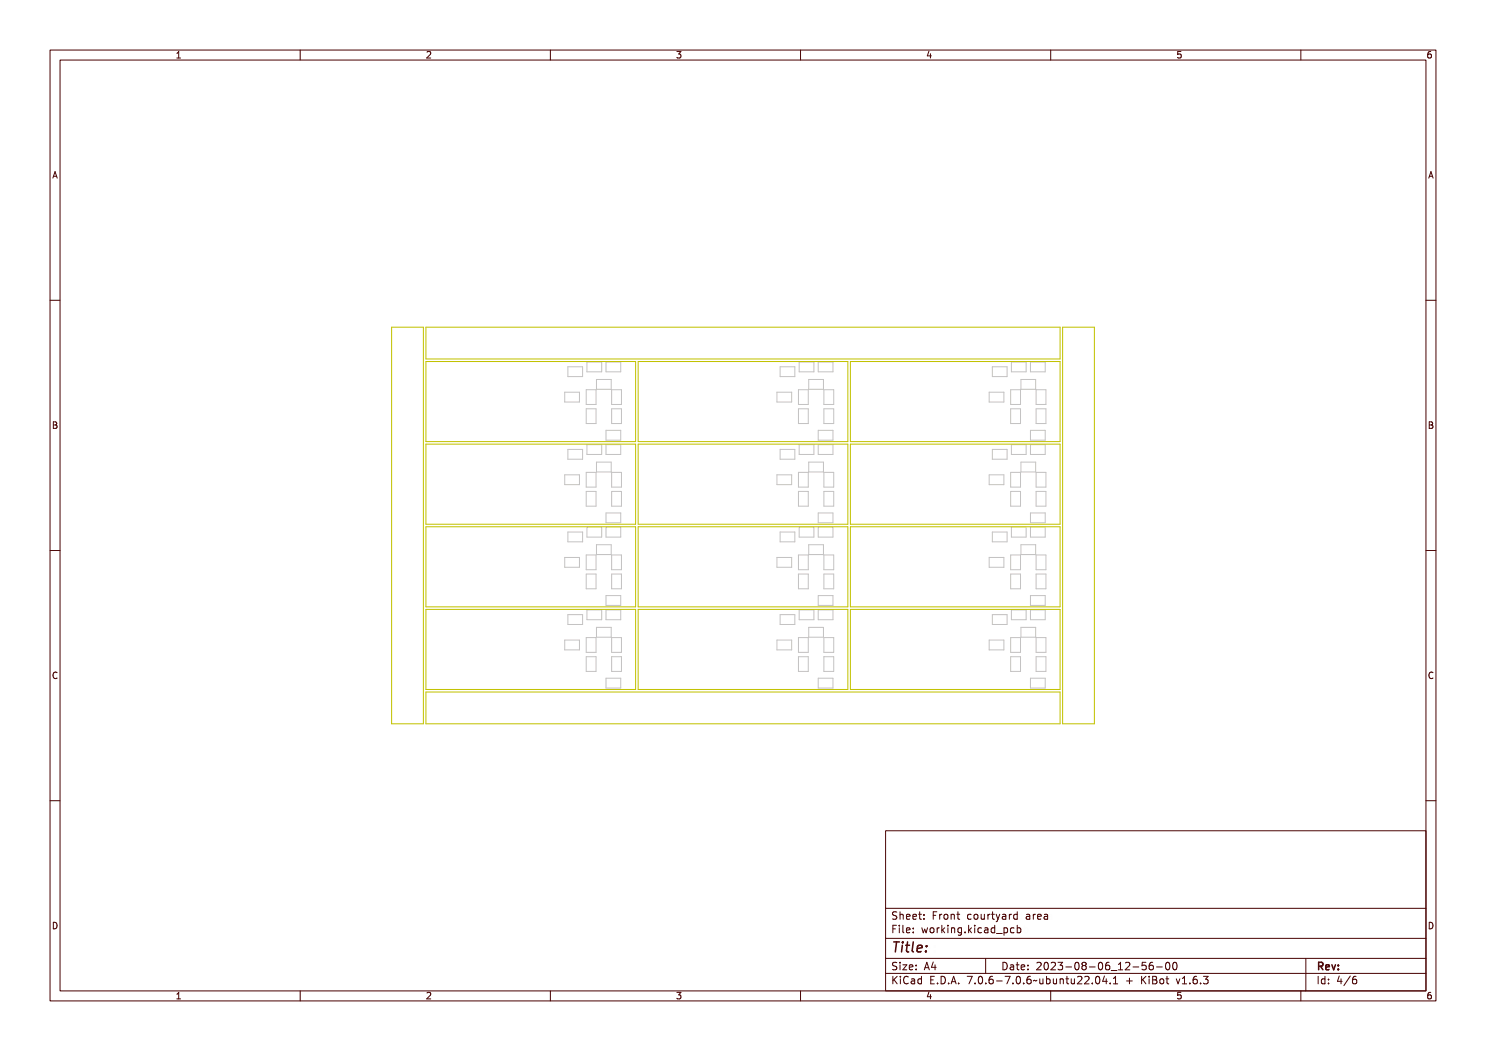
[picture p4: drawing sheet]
<svg xmlns="http://www.w3.org/2000/svg" width="297mm" height="210mm" viewBox="0 0 297 210" stroke-linecap="round" stroke-linejoin="round" font-family="sans-serif">
<g fill="none" stroke="#c2c2c2" stroke-width=".2">
<path d="M112.9 78.4h2.9v1.9h-2.9zM113.5 73.3h2.9v2h-2.9zM117.2 77.9h1.9v2.9h-1.9zM117.3 72.3h3v2h-3zM119.2 75.8h3v2h-3zM121.1 72.3h3v2h-3zM122.2 77.9h2v2.9h-2zM155.3 78.4h2.9v1.9h-2.9zM155.9 73.3h3v2h-3zM159.6 77.9h1.9v2.9h-1.9zM159.7 72.3h3v2h-3zM161.6 75.8h3v2h-3z"/>
<path d="M163.5 72.3h3v2h-3zM164.7 77.9h1.9v2.9h-1.9zM197.7 78.4h2.9v1.9h-2.9zM198.3 73.3h3v2h-3zM202 77.9h2v2.9h-2zM202.1 72.3h3v2h-3zM204.1 75.8h2.9v2h-2.9zM206 72.3h2.9v2h-2.9zM207.1 77.9h1.9v2.9h-1.9zM112.9 94.9h2.9v1.9h-2.9zM113.5 89.8h2.9v2h-2.9zM117.2 81.7h1.9v2.9h-1.9z"/>
<path d="M117.2 94.4h1.9v2.9h-1.9zM117.2 98.2h1.9v2.9h-1.9zM117.3 88.8h3v2h-3zM119.2 92.3h3v2h-3zM121.1 86h3v2h-3zM121.1 88.8h3v2h-3zM122.2 81.7h2v2.9h-2zM122.2 94.4h2v2.9h-2zM122.2 98.2h2v2.9h-2zM155.3 94.9h2.9v1.9h-2.9zM155.9 89.8h3v2h-3zM159.6 81.7h1.9v2.9h-1.9z"/>
<path d="M159.6 94.4h1.9v2.9h-1.9zM159.6 98.2h1.9v2.9h-1.9zM159.7 88.8h3v2h-3zM161.6 92.3h3v2h-3zM163.5 86h3v2h-3zM163.5 88.8h3v2h-3zM164.7 81.7h1.9v2.9h-1.9zM164.7 94.4h1.9v2.9h-1.9zM164.7 98.2h1.9v2.9h-1.9zM197.7 94.9h2.9v1.9h-2.9zM198.3 89.8h3v2h-3zM202 81.7h2v2.9h-2z"/>
<path d="M202 94.4h2v2.9h-2zM202 98.2h2v2.9h-2zM202.1 88.8h3v2h-3zM204.1 92.3h2.9v2h-2.9zM206 86h2.9v2h-2.9zM206 88.8h2.9v2h-2.9zM207.1 81.7h1.9v2.9h-1.9zM207.1 94.4h1.9v2.9h-1.9zM207.1 98.2h1.9v2.9h-1.9zM112.9 111.4h2.9v2h-2.9zM113.5 106.3h2.9v2h-2.9zM117.2 110.9h1.9v2.9h-1.9z"/>
<path d="M117.2 114.7h1.9v3h-1.9zM117.3 105.4h3v1.9h-3zM119.2 108.8h3v2h-3zM121.1 119h3v2h-3zM121.1 102.5h3v2h-3zM121.1 105.4h3v1.9h-3zM122.2 110.9h2v2.9h-2zM122.2 114.7h2v3h-2zM155.3 111.4h2.9v2h-2.9zM155.9 106.3h3v2h-3zM159.6 110.9h1.9v2.9h-1.9zM159.6 114.7h1.9v3h-1.9z"/>
<path d="M159.7 105.4h3v1.9h-3zM161.6 108.8h3v2h-3zM163.5 102.5h3v2h-3zM163.5 105.4h3v1.9h-3zM163.5 119h3v2h-3zM164.7 110.9h1.9v2.9h-1.9zM164.7 114.7h1.9v3h-1.9zM197.7 111.4h2.9v2h-2.9zM198.3 106.3h3v2h-3zM202 110.9h2v2.9h-2zM202 114.7h2v3h-2zM202.1 105.4h3v1.9h-3z"/>
<path d="M204.1 108.8h2.9v2h-2.9zM206 119h2.9v2h-2.9zM206 105.4h2.9v1.9h-2.9zM206 102.5h2.9v2h-2.9zM207.1 110.9h1.9v2.9h-1.9zM207.1 114.7h1.9v3h-1.9zM112.9 127.9h2.9v2h-2.9zM113.5 122.8h2.9v2h-2.9zM117.2 131.2h1.9v3h-1.9zM117.2 127.4h1.9v3h-1.9zM117.3 121.9h3v1.9h-3zM119.2 125.4h3v1.9h-3z"/>
<path d="M121.1 121.9h3v1.9h-3zM121.1 135.5h3v2h-3zM122.2 131.2h2v3h-2zM122.2 127.4h2v3h-2zM155.3 127.9h2.9v2h-2.9zM155.9 122.8h3v2h-3zM159.6 127.4h1.9v3h-1.9zM159.6 131.2h1.9v3h-1.9zM159.7 121.9h3v1.9h-3zM161.6 125.4h3v1.9h-3zM163.5 121.9h3v1.9h-3zM163.5 135.5h3v2h-3z"/>
<path d="M164.7 131.2h1.9v3h-1.9zM164.7 127.4h1.9v3h-1.9zM197.7 127.9h2.9v2h-2.9zM198.3 122.8h3v2h-3zM202 131.2h2v3h-2zM202 127.4h2v3h-2zM202.1 121.9h3v1.9h-3zM204.1 125.4h2.9v1.9h-2.9zM206 121.9h2.9v1.9h-2.9zM206 135.5h2.9v2h-2.9zM207.1 131.2h1.9v3h-1.9zM207.1 127.4h1.9v3h-1.9z"/>
</g>
<g fill="none" stroke="#c2c200" stroke-width=".2">
<path d="M78.3 65.4h6.3v79.2h-6.3zM85.1 65.4h126.8v6.3h-126.8zM85.1 72.2h41.9v16h-41.9zM127.5 72.2h42v16h-42zM170 72.2h41.9v16h-41.9zM212.4 65.4h6.3v79.2h-6.3zM85.1 88.7h41.9v16.1h-41.9zM127.5 88.7h42v16.1h-42zM170 88.7h41.9v16.1h-41.9zM85.1 105.3h41.9v16h-41.9zM127.5 105.3h42v16h-42zM170 105.3h41.9v16h-41.9z"/>
<path d="M85.1 138.3h126.8v6.3h-126.8zM85.1 121.8h41.9v16h-41.9zM127.5 121.8h42v16h-42zM170 121.8h41.9v16h-41.9z"/>
</g>
<g fill="none" stroke="#480000" stroke-width=".2">
<path d="M10 10h277v190h-277zM12 12h273v186h-273zM60 10v2M110 10v2M160 10v2M210 10v2M260 10v2M10 60h2M285 60h2M10 110h2M285 110h2M10 160h2"/>
<path d="M285 160h2M177 166h108v32h-108zM60 198v2M110 198v2M160 198v2M177 181.5h108M177 187.5h108M177 191.5h108M177 194.5h108M178.1 195.2h.2v.6l.6-.6h.3l-.6 .6 .6 .8h-.2l-.5-.7-.2 .2v.5h-.2zM178.2 185h.9v.2h-.7v.4h.6v.2h-.6v.7h-.2zM178.3 182.4l.5-.1h.2v.2a.31 .31 0 0 0-.5-.1 .31 .31 0 0 0 0 .5 .5 .5 0 0 1 .6 .6 .5 .5 0 0 1-.8 .2l-.1-.2a.34 .34 0 0 0 .4 .1 .34 .34 0 0 0 .1-.5 .47 .47 0 0 1-.5-.2 .47 .47 0 0 1 .1-.5z"/>
<path d="M178.3 192.5l.5-.1h.2v.2a.31 .31 0 0 0-.5-.1 .31 .31 0 0 0 0 .5 .5 .5 0 0 1 .6 .6 .5 .5 0 0 1-.8 .2l-.1-.2a.34 .34 0 0 0 .4 .1 .34 .34 0 0 0 .1-.5 .47 .47 0 0 1-.5-.2 .47 .47 0 0 1 .1-.5zM179.4 182.2h.2v.6a.35 .35 0 0 1 .4-.1 .35 .35 0 0 1 .2 .4v.6h-.2v-.8h-.4v.8h-.2zM179.5 185.4h.4v.9h.4v.2h-.9v-.2h.3v-.8h-.2zM179.5 192.8h.4v.9h.4v.1h-.9v-.1h.3v-.8h-.2zM179.5 195.6h.4v.9h.4v.1h-.9v-.1h.3v-.8h-.2zM179.7 184.9h.2v.3h-.2zM179.7 192.3h.2v.3h-.2zM179.7 195.1h.2v.3h-.2zM180.6 184.9h.4v1.3l.4 .1v.2l-.5-.2v-1.2h-.3zM180.6 192.8h.8l-.6 .9h.6v.1h-.8l.6-.9h-.6zM180.7 182.8l.1-.1a.49 .49 0 0 1 .5 0 .49 .49 0 0 1 .2 .5h-.8a.42 .42 0 0 0 .3 .4 .42 .42 0 0 0 .4-.1 .47 .47 0 0 1-.4 .3 .47 .47 0 0 1-.4-.3zM180.7 195.4a.4 .4 0 0 1 .4-.3 .4 .4 0 0 1 .4 .3 .56 .56 0 0 0-.8 .4 .56 .56 0 0 0 .5 .7l.3-.1a.43 .43 0 0 1-.5 .3 .43 .43 0 0 1-.4-.4v-.6z"/>
<path d="M180.8 182.9l.4-.1 .1 .3h-.6zM181.8 195.6l.3-.1a.43 .43 0 0 1 .5 .5v.6h-.1v-.1a.38 .38 0 0 1-.5 .2 .38 .38 0 0 1-.2-.5 .38 .38 0 0 1 .4-.2h.3a.35 .35 0 0 0-.3-.4 .35 .35 0 0 0-.4 .2zM181.9 182.8l.1-.1a.49 .49 0 0 1 .5 0 .49 .49 0 0 1 .2 .5h-.8a.42 .42 0 0 0 .3 .4 .42 .42 0 0 0 .5-.1 .47 .47 0 0 1-.5 .3 .47 .47 0 0 1-.4-.3zM181.9 185.5l.1-.1a.49 .49 0 0 1 .5 0 .49 .49 0 0 1 .2 .5h-.8a.42 .42 0 0 0 .3 .4 .42 .42 0 0 0 .5-.1 .47 .47 0 0 1-.5 .3 .47 .47 0 0 1-.4-.3zM181.9 192.9l.1-.1a.49 .49 0 0 1 .5 0 .49 .49 0 0 1 .2 .5h-.8a.42 .42 0 0 0 .3 .4 .42 .42 0 0 0 .5-.1 .47 .47 0 0 1-.5 .3 .47 .47 0 0 1-.4-.3zM182 196.2l.5-.1a.31 .31 0 0 1-.2 .4 .31 .31 0 0 1-.4-.1zM182 182.9l.4-.1 .1 .3h-.6zM182 185.6l.4-.1 .1 .3h-.6zM182 193l.4-.1 .1 .3h-.6zM183 195.7l.4-.2 .2 .2v-.6h.2v1.5h-.2v-.1a.42 .42 0 0 1-.5 .1 .42 .42 0 0 1-.2-.5zM183.2 195.8l.1-.1a.4 .4 0 0 1 .3 .4 .4 .4 0 0 1-.3 .4l-.2-.2zM183.2 182.3h.2v.4h.4v.1h-.4v.7l.4 .1v.1h-.4l-.1-.1-.1-.8h-.3v-.1h.3z"/>
<path d="M183.3 185.4h.2v.3h-.2zM183.3 186.2h.2v.3h-.2zM183.3 192.8h.2v.3h-.2zM183.3 193.6h.2v.2h-.2zM184.5 182.7h.2v.3h-.2zM184.5 183.5h.2v.2h-.2zM185.2 185.4h.2l.2 .8 .1-.5h.2l.2 .5 .1-.8h.2l-.2 1.1h-.2l-.2-.7-.2 .7h-.1zM185.4 195.2h.9v.2h-.7v.4h.6v.2h-.6v.5h.7v.1h-.9zM185.7 192.4h.2l.5 1.4h-.2l-.1-.3h-.5l-.1 .3h-.2zM185.8 192.6l.2 .7h-.4zM186.6 182.3h.9v.2h-.7v.4h.6v.2h-.6v.6h-.2zM186.8 185.6l.1-.1a.39 .39 0 0 1 .4 .4 .39 .39 0 0 1-.4 .4l-.1-.2z"/>
<path d="M186.9 196.4h.2v.2h-.2zM187.1 192.4h.2v.9h.2v.2h-.2v.3h-.2v-.3h-.6zM187.1 192.6v.7h-.4zM187.8 195.2a.76 .76 0 0 1 .9 .7 .76 .76 0 0 1-.9 .7zM188 195.4a.57 .57 0 0 1 .5 .5 .57 .57 0 0 1-.5 .6zM188 182.7h.2v.2v-.1a.29 .29 0 0 1 .3-.2 .29 .29 0 0 1 .3 .3 .37 .37 0 0 0-.5-.1 .37 .37 0 0 0-.1 .4v.5h-.2zM188 185.4h.2v.2v-.1a.29 .29 0 0 1 .3-.2 .29 .29 0 0 1 .3 .3 .37 .37 0 0 0-.5-.1 .37 .37 0 0 0-.1 .4v.6h-.2zM189.1 184.9h.1v.9l.5-.4h.2l-.4 .4 .5 .7h-.2l-.4-.6-.2 .1v.5h-.1zM189.2 182.9l.1-.1a.39 .39 0 0 1 .4 .4 .39 .39 0 0 1-.4 .4l-.1-.2zM189.3 196.4h.3v.2h-.3zM190.2 182.7h.2v.1a.35 .35 0 0 1 .4-.1 .35 .35 0 0 1 .3 .4v.6h-.2l-.1-.8h-.3l-.1 .8h-.2zM190.3 185.4h.4v.9h.4v.2h-.9v-.2h.4v-.8h-.3z"/>
<path d="M190.5 195.2h.3l.4 1.4h-.2l-.1-.3h-.5l-.1 .3h-.2zM190.6 184.9h.1v.3h-.1zM190.6 195.4l.2 .7h-.4zM191.4 185.4h.2v.1a.35 .35 0 0 1 .4-.1 .35 .35 0 0 1 .3 .4v.7h-.2l-.1-.9h-.3l-.1 .9h-.2zM191.7 182.3h.1v.4h.4v.1h-.4v.7l.4 .1v.1h-.4l-.1-.1v-.8h-.3v-.1h.3zM191.7 196.4h.3v.2h-.3zM192.7 185.5l.3-.2 .3 .2v-.1h.2v1a.53 .53 0 0 1-.8 .4v-.2a.36 .36 0 0 0 .4 .1 .36 .36 0 0 0 .2-.4l-.1 .1a.53 .53 0 0 1-.7-.3 .53 .53 0 0 1 .2-.6zM192.8 185.6l.1-.1a.39 .39 0 0 1 .4 .4 .39 .39 0 0 1-.4 .4l-.1-.2zM193.8 195.2h.9l-.5 1.4h-.2l.5-1.2h-.7zM194 182.8a.39 .39 0 0 1 .4-.2 .39 .39 0 0 1 .3 .3 .4 .4 0 0 0-.6 0 .4 .4 0 0 0 0 .6 .4 .4 0 0 0 .6 0 .45 .45 0 0 1-.6 .3 .45 .45 0 0 1-.3-.6zM194.1 186.2h.3v.3h-.3zM195.1 184.9h.2v.9l.4-.4h.3l-.5 .4 .5 .7h-.2l-.4-.6-.1 .1v.5h-.2z"/>
<path d="M195.2 182.9l.1-.1a.39 .39 0 0 1 .4 .4 .39 .39 0 0 1-.4 .4l-.1-.2zM195.3 196.4h.3v.2h-.3zM196.2 182.7h.2v.8l.2 .1 .3-.2v-.7h.2v1h-.2v-.1a.35 .35 0 0 1-.4 .2 .35 .35 0 0 1-.3-.5zM196.3 185.4h.5v.9h.3v.2h-.9v-.2h.4v-.8h-.3zM196.3 195.4a.57 .57 0 0 1 .7 0 .57 .57 0 0 1 .1 .8 .5 .5 0 0 1-.6 .5 .5 .5 0 0 1-.3-.8zM196.5 195.4a.61 .61 0 0 1 .4 1l-.1 .1a.61 .61 0 0 1-.4-1zM196.6 184.9h.2v.3h-.2zM197 191.5v3M197.6 185.5a.39 .39 0 0 1 .4-.2 .39 .39 0 0 1 .3 .3 .4 .4 0 0 0-.6 0 .4 .4 0 0 0 0 .6 .4 .4 0 0 0 .6 0 .45 .45 0 0 1-.6 .3 .45 .45 0 0 1-.3-.6zM197.6 182.7h.2v.2v-.1a.29 .29 0 0 1 .4-.2 .29 .29 0 0 1 .2 .3 .37 .37 0 0 0-.4-.1 .37 .37 0 0 0-.2 .4v.5h-.2zM197.7 196.4h.3v.2h-.3zM198.7 185.4l.2-.1a.43 .43 0 0 1 .6 .5v.7h-.2v-.2a.38 .38 0 0 1-.5 .2 .38 .38 0 0 1-.2-.5 .38 .38 0 0 1 .5-.2h.2a.35 .35 0 0 0-.3-.4 .35 .35 0 0 0-.3 .2z"/>
<path d="M198.7 195.4a.38 .38 0 0 1 .4-.3 .38 .38 0 0 1 .3 .3 .43 .43 0 0 0-.5 0 .43 .43 0 0 0-.1 .5 .46 .46 0 0 1 .7 .1 .46 .46 0 0 1-.2 .6 .46 .46 0 0 1-.7-.2zM198.8 186l.5-.1a.31 .31 0 0 1-.1 .4 .31 .31 0 0 1-.4-.1zM198.9 182.3h.2v.4h.4v.1h-.4v.7l.4 .1v.1h-.4l-.2-.1v-.8h-.3v-.1h.3zM199.8 182.7h.1l.4 .8 .3-.8h.2l-.3 .7a.68 .68 0 0 1-.7 .8l.4-.5zM199.9 185.5l.3-.2 .3 .2v-.6h.2v1.6h-.2v-.2a.42 .42 0 0 1-.5 .1 .42 .42 0 0 1-.2-.5zM200 196h.5v.2h-.5zM200 185.6l.1-.1a.39 .39 0 0 1 .4 .4 .39 .39 0 0 1-.4 .4l-.1-.2zM200.1 192.4a.76 .76 0 0 1 1 .7 .76 .76 0 0 1-1 .7zM200.3 192.6a.57 .57 0 0 1 .6 .5 .57 .57 0 0 1-.6 .6zM200.9 186.8l1.2 .1zM201 195.2h.9l-.5 1.4h-.2l.5-1.2h-.7zM201.1 182.7l.2-.1a.43 .43 0 0 1 .6 .5v.6h-.2v-.1a.38 .38 0 0 1-.5 .2 .38 .38 0 0 1-.2-.5 .38 .38 0 0 1 .5-.2h.2a.35 .35 0 0 0-.2-.4 .35 .35 0 0 0-.4 .2z"/>
<path d="M201.2 183.3l.5-.1a.31 .31 0 0 1-.1 .4 .31 .31 0 0 1-.4-.1zM201.4 192.8l.3-.1a.43 .43 0 0 1 .5 .5v.6h-.1v-.1a.38 .38 0 0 1-.5 .2 .38 .38 0 0 1-.2-.5 .38 .38 0 0 1 .4-.2h.3a.35 .35 0 0 0-.3-.4 .35 .35 0 0 0-.4 .2zM201.6 193.4l.5-.1a.31 .31 0 0 1-.2 .4 .31 .31 0 0 1-.4-.1zM202.2 185.4h.2v.1a.53 .53 0 0 1 .8 .3 .53 .53 0 0 1-.6 .7l-.2-.2v.6h-.2zM202.4 182.7h.2v.2l.1-.1a.29 .29 0 0 1 .3-.2 .29 .29 0 0 1 .2 .3 .37 .37 0 0 0-.4-.1 .37 .37 0 0 0-.2 .4v.5h-.2zM202.5 185.6l.1-.1a.4 .4 0 0 1 .4 .4 .4 .4 0 0 1-.4 .4l-.2-.2zM202.5 196.4h.3v.2h-.3zM202.8 192.4h.2v.4h.4v.1h-.4v.7l.4 .1v.1h-.4l-.2-.1v-.8h-.3v-.1h.3zM203.5 182.8l.3-.2 .3 .2v-.6h.2v1.5h-.2v-.1a.42 .42 0 0 1-.5 .1 .42 .42 0 0 1-.2-.5zM203.5 195.4a.57 .57 0 0 1 .8 0 .57 .57 0 0 1 0 .8 .5 .5 0 0 1-.6 .5 .5 .5 0 0 1-.3-.8zM203.6 185.5a.39 .39 0 0 1 .4-.2 .39 .39 0 0 1 .3 .3 .4 .4 0 0 0-.5 0 .4 .4 0 0 0 0 .6 .4 .4 0 0 0 .5 0 .45 .45 0 0 1-.6 .3 .45 .45 0 0 1-.2-.6zM203.6 182.9l.1-.1a.4 .4 0 0 1 .4 .4 .4 .4 0 0 1-.4 .4l-.1-.2z"/>
<path d="M203.7 195.4a.61 .61 0 0 1 .4 1l-.1 .1a.61 .61 0 0 1-.3-1zM203.9 192.9l.1-.1a.49 .49 0 0 1 .5 0 .49 .49 0 0 1 .2 .5h-.8a.42 .42 0 0 0 .3 .4 .42 .42 0 0 0 .5-.1 .47 .47 0 0 1-.5 .3 .47 .47 0 0 1-.4-.3zM204 193l.4-.1 .1 .3h-.6zM204.7 184.9h.1v.6a.53 .53 0 0 1 .8 .3 .53 .53 0 0 1-.6 .7l-.2-.2v.2h-.1zM204.9 185.6l.1-.1a.39 .39 0 0 1 .4 .4 .39 .39 0 0 1-.4 .4l-.1-.2zM204.9 196.4h.3v.2h-.3zM205.3 192.8h.2v.3h-.2zM205.3 193.6h.2v.2h-.2zM205.9 182.7l.3-.1a.43 .43 0 0 1 .5 .5v.6h-.2v-.1a.38 .38 0 0 1-.5 .2 .38 .38 0 0 1-.2-.5 .38 .38 0 0 1 .5-.2h.2a.35 .35 0 0 0-.2-.4 .35 .35 0 0 0-.4 .2zM205.9 195.4a.38 .38 0 0 1 .4-.3 .38 .38 0 0 1 .3 .3 .43 .43 0 0 0-.5 0 .43 .43 0 0 0-.1 .5 .46 .46 0 0 1 .7 .1 .46 .46 0 0 1-.2 .6 .46 .46 0 0 1-.6-.2zM206.1 183.3l.4-.1a.31 .31 0 0 1-.1 .4 .31 .31 0 0 1-.4-.1zM207 196l1-.1a.49 .49 0 0 1-.8 .1l-.2 .2z"/>
<path d="M207.2 182.7h.2v.2l.1-.1a.29 .29 0 0 1 .3-.2 .29 .29 0 0 1 .2 .3 .37 .37 0 0 0-.4-.1 .37 .37 0 0 0-.2 .4v.5h-.2zM207.4 192.5a.53 .53 0 0 1 .8 .1 .53 .53 0 0 1-.3 .7l-.3 .4h.7v.1h-.9l.3-.5a.4 .4 0 0 0 .3-.4 .4 .4 0 0 0-.3-.4l-.3 .2zM208.3 195.6h.1l.1 .8 .2 .1 .2-.2v-.7h.2v1h-.2v-.1a.35 .35 0 0 1-.4 .2 .35 .35 0 0 1-.2-.5zM208.3 182.8l.2-.1a.49 .49 0 0 1 .5 0 .49 .49 0 0 1 .2 .5h-.8a.42 .42 0 0 0 .3 .4 .42 .42 0 0 0 .4-.1 .47 .47 0 0 1-.4 .3 .47 .47 0 0 1-.4-.3zM208.5 182.9l.3-.1 .2 .3h-.6zM208.7 192.6a.57 .57 0 0 1 .7 0 .57 .57 0 0 1 .1 .8 .5 .5 0 0 1-.6 .5 .5 .5 0 0 1-.3-.8zM208.9 192.6a.61 .61 0 0 1 .3 1l-.1 .1a.61 .61 0 0 1-.3-1zM209.5 195.1h.2v.6a.53 .53 0 0 1 .7 .3 .53 .53 0 0 1-.6 .7l-.1-.2v.1h-.2zM209.5 182.7l.3-.1a.43 .43 0 0 1 .5 .5v.6h-.2v-.1a.38 .38 0 0 1-.5 .2 .38 .38 0 0 1-.2-.5 .38 .38 0 0 1 .5-.2h.2a.35 .35 0 0 0-.2-.4 .35 .35 0 0 0-.4 .2zM209.7 183.3l.4-.1a.31 .31 0 0 1-.1 .4 .31 .31 0 0 1-.4-.1zM209.7 195.8l.1-.1a.4 .4 0 0 1 .4 .4 .4 .4 0 0 1-.4 .4l-.1-.2zM209.8 192.5a.53 .53 0 0 1 .8 .1 .53 .53 0 0 1-.3 .7l-.3 .4h.7v.1h-.9l.3-.5a.4 .4 0 0 0 .3-.4 .4 .4 0 0 0-.3-.4l-.3 .2z"/>
<path d="M210 198v2M210.7 195.6h.2v.8l.2 .1 .2-.2v-.7h.2v1h-.2v-.1a.35 .35 0 0 1-.4 .2 .35 .35 0 0 1-.2-.5zM211 192.4a.46 .46 0 0 1 .6 0 .46 .46 0 0 1 .1 .6l-.1 .1a.47 .47 0 0 1 .2 .7 .47 .47 0 0 1-.7 0l-.1-.2a.35 .35 0 0 0 .5 .1 .35 .35 0 0 0 0-.5h-.3v-.2a.29 .29 0 0 0 .4-.1 .29 .29 0 0 0-.1-.4 .29 .29 0 0 0-.4 .1h-.1zM211.9 195.6h.2v.1a.35 .35 0 0 1 .4-.1 .35 .35 0 0 1 .2 .4v.6h-.2v-.8h-.4v.8h-.2zM212.4 193.2h.5v.2h-.5zM213.3 195.2h.2v.4h.4v.1h-.4v.7l.4 .1v.1h-.4l-.2-.1v-.8h-.3v-.1h.3zM213.5 192.6a.57 .57 0 0 1 .7 0 .57 .57 0 0 1 .1 .8 .5 .5 0 0 1-.6 .5 .5 .5 0 0 1-.3-.8zM213.7 192.6a.61 .61 0 0 1 .3 1v.1a.61 .61 0 0 1-.4-1zM214.3 195.6h.2v.8l.2 .1 .2-.2v-.7h.2v1h-.2v-.1a.35 .35 0 0 1-.4 .2 .35 .35 0 0 1-.2-.5zM214.7 192.5a.41 .41 0 0 1 .7-.1 .41 .41 0 0 1-.2 .7 .42 .42 0 0 1 .2 .6 .42 .42 0 0 1-.7 0 .42 .42 0 0 1 .2-.6l-.3-.2zM215.5 195.3a.53 .53 0 0 1 .8 .1 .53 .53 0 0 1-.3 .7l-.3 .4h.6v.1h-.9l.4-.5a.4 .4 0 0 0 .3-.4 .4 .4 0 0 0-.3-.4l-.3 .2zM216 193.2h.5v.2h-.5z"/>
<path d="M216.7 195.3a.53 .53 0 0 1 .8 .1 .53 .53 0 0 1-.3 .7l-.3 .4h.6v.1h-.9l.4-.5a.4 .4 0 0 0 .3-.4 .4 .4 0 0 0-.3-.4l-.3 .2zM217.1 192.6a.57 .57 0 0 1 .7 0 .57 .57 0 0 1 .1 .8 .5 .5 0 0 1-.6 .5 .5 .5 0 0 1-.3-.8zM217.3 192.6a.61 .61 0 0 1 .3 1v.1a.61 .61 0 0 1-.4-1zM218.2 196.4h.2v.2h-.2zM218.3 192.6a.38 .38 0 0 1 .4-.3 .38 .38 0 0 1 .3 .3 .43 .43 0 0 0-.5 0 .43 .43 0 0 0-.1 .5 .46 .46 0 0 1 .6 .1 .46 .46 0 0 1-.1 .6 .46 .46 0 0 1-.7-.2zM219.2 195.4a.57 .57 0 0 1 .7 0 .57 .57 0 0 1 .1 .8 .5 .5 0 0 1-.7 .5 .5 .5 0 0 1-.3-.8zM219.2 194.2l1.3 .1zM219.4 195.4a.61 .61 0 0 1 .3 1l-.1 .1a.61 .61 0 0 1-.3-1zM220.7 192.5l.5-.1v1.3h.3v.1h-.8v-.1h.3v-1.1h-.3zM220.8 195.2h.2v.9h.2v.2h-.2v.3h-.2v-.3h-.6zM220.8 195.4v.7h-.4zM221.8 196.4h.2v.2h-.2z"/>
<path d="M221.8 192.5a.53 .53 0 0 1 .8 .1 .53 .53 0 0 1-.3 .7l-.3 .4h.7v.1h-.9l.3-.5a.4 .4 0 0 0 .4-.4 .4 .4 0 0 0-.4-.4l-.3 .2zM222.8 195.3l.5-.1v1.3h.3v.1h-.8v-.1h.3v-1.1h-.3zM223.2 193.2h.5v.2h-.5zM224.3 192.4h.7v.2h-.6v.3a.53 .53 0 0 1 .7 .7 .53 .53 0 0 1-.9 .2v-.2a.38 .38 0 0 0 .5 .1 .38 .38 0 0 0 .1-.5 .38 .38 0 0 0-.5-.1zM225.4 195.5h.2v.4h.4v.2h-.4v.4h-.2v-.4h-.4v-.2h.4zM225.5 192.6a.38 .38 0 0 1 .4-.3 .38 .38 0 0 1 .3 .3 .43 .43 0 0 0-.5 0 .43 .43 0 0 0-.1 .5 .46 .46 0 0 1 .7 .1 .46 .46 0 0 1-.2 .6 .46 .46 0 0 1-.7-.2zM226.8 193.2h.5v.2h-.5zM227.5 195.2h.2v.6l.6-.6h.2l-.6 .6 .6 .8h-.2l-.5-.7-.1 .2v.5h-.2zM227.9 192.6a.57 .57 0 0 1 .8 0 .57 .57 0 0 1 0 .8 .5 .5 0 0 1-.6 .5 .5 .5 0 0 1-.3-.8zM228.2 192.6a.61 .61 0 0 1 .3 1l-.1 .1a.61 .61 0 0 1-.3-1zM228.8 195.6h.4v.9h.4v.1h-.9v-.1h.4v-.8h-.3zM229.1 195.1h.1v.3h-.1z"/>
<path d="M229.1 192.6a.57 .57 0 0 1 .8 0 .57 .57 0 0 1 0 .8 .5 .5 0 0 1-.6 .5 .5 .5 0 0 1-.3-.8zM229.4 192.6a.61 .61 0 0 1 .3 1l-.1 .1a.61 .61 0 0 1-.3-1zM229.9 195.2h.4a.35 .35 0 0 1 .5 .2 .35 .35 0 0 1-.3 .5 .41 .41 0 0 1 .3 .5 .41 .41 0 0 1-.5 .2h-.4zM230.1 196h.2a.27 .27 0 0 1 .3 .2 .27 .27 0 0 1-.3 .3h-.2zM230.1 195.4h.2a.23 .23 0 0 1 .3 .2 .23 .23 0 0 1-.3 .2h-.2zM231.2 193.2h1.1M231.3 195.8l.1-.1a.39 .39 0 0 1 .4 .4 .39 .39 0 0 1-.4 .4l-.1-.2zM232.6 195.2h.1v.4h.4v.1h-.4l.1 .7 .3 .1v.1h-.3l-.2-.1v-.8h-.3v-.1h.3zM233.2 192.4l.1-.1a.8 .8 0 0 1 .5 .7 .8 .8 0 0 1-.5 .8 1 1 0 0 1-.1-1.4zM234.5 192.4l.2-.1a.8 .8 0 0 1 .6 .7 .8 .8 0 0 1-.6 .8l-.2-.2-.1-.4zM234.6 195.6h.2l.3 .9 .4-.9h.2l-.4 1h-.3zM236 195.3l.5-.1v1.3h.3v.1h-.8v-.1h.3v-1.1h-.3z"/>
<path d="M237.4 196.4h.3v.2h-.3zM238.4 195.4a.38 .38 0 0 1 .4-.3 .38 .38 0 0 1 .3 .3 .43 .43 0 0 0-.5 0 .43 .43 0 0 0-.1 .5 .46 .46 0 0 1 .7 .1 .46 .46 0 0 1-.2 .6 .46 .46 0 0 1-.7-.2zM239.8 196.4h.3v.2h-.3zM240.7 195.2a.46 .46 0 0 1 .6 0 .46 .46 0 0 1 .1 .6l-.1 .1a.47 .47 0 0 1 .2 .7 .47 .47 0 0 1-.7 0l-.1-.2a.35 .35 0 0 0 .5 .1 .35 .35 0 0 0 0-.5l-.3-.1v-.1a.29 .29 0 0 0 .4-.1 .29 .29 0 0 0-.1-.4 .29 .29 0 0 0-.4 .1h-.1zM260 198v2M261 191.5v6.5M263.2 195.2h.8v.2h-.3v1.1h.3v.1h-.8v-.1h.3v-1.1h-.3zM264.4 195.7l.3-.2 .3 .2v-.6h.2v1.5h-.2v-.1a.42 .42 0 0 1-.5 .1 .42 .42 0 0 1-.2-.5zM264.6 195.8l.1-.1a.4 .4 0 0 1 .3 .4 .4 .4 0 0 1-.3 .4l-.2-.2zM265.9 195.6h.2v.3h-.2zM265.9 196.4h.2v.2h-.2zM268.5 195.2h.2v.9h.2v.2h-.2v.3h-.2v-.3h-.6z"/>
<path d="M268.5 195.4v.7h-.4zM269.9 195.2h.2l-.8 1.6h-.2zM270.5 195.4a.38 .38 0 0 1 .4-.3 .38 .38 0 0 1 .3 .3 .43 .43 0 0 0-.5 0 .43 .43 0 0 0-.2 .5 .46 .46 0 0 1 .7 .1 .46 .46 0 0 1-.2 .6 .46 .46 0 0 1-.6-.2z"/>
<circle cx="187" cy="185.9" r=".53"/>
<circle cx="189.4" cy="183.2" r=".53"/>
<circle cx="195.4" cy="183.2" r=".53"/>
<circle cx="196.7" cy="195.9" r=".13"/>
<circle cx="199.1" cy="196.2" r=".32"/>
<circle cx="203.9" cy="195.9" r=".13"/>
<circle cx="206.3" cy="196.2" r=".32"/>
<circle cx="209" cy="193.1" r=".13"/>
<circle cx="213.8" cy="193.1" r=".13"/>
<circle cx="215" cy="193.4" r=".29"/>
<circle cx="215" cy="192.8" r=".25"/>
<circle cx="217.4" cy="193.1" r=".13"/>
<circle cx="218.7" cy="193.4" r=".32"/>
<circle cx="219.5" cy="195.9" r=".13"/>
<circle cx="225.9" cy="193.4" r=".32"/>
<circle cx="228.3" cy="193.1" r=".13"/>
<circle cx="229.5" cy="193.1" r=".13"/>
<circle cx="231.5" cy="196.1" r=".53"/>
<circle cx="238.8" cy="196.2" r=".32"/>
<circle cx="270.9" cy="196.2" r=".32"/>
</g>
<g fill="none" stroke="#480000" stroke-width=".3">
<path d="M178.1 188.4h1.4v.2h-.6v1.7h-.2v-1.7h-.6zM179.9 188.8h.7v1.3h.4v.2h-1.2v-.2h.5v-1.1h-.4zM180.3 188.3h.3v.3h-.3zM181.8 188.4h.2v.4h.6v.2h-.6v1l.6 .1v.2a.55 .55 0 0 1-.8-.5v-.8h-.4v-.2h.4zM183 188.3h.6l.1 1.6 .1 .2h.4v.2a.54 .54 0 0 1-.8-.5v-1.4h-.4zM184.8 189a.65 .65 0 0 1 .8-.1 .65 .65 0 0 1 .3 .7h-1.1a.56 .56 0 0 0 .4 .5 .56 .56 0 0 0 .6-.1v.2a.81 .81 0 0 1-1.1-.1 .81 .81 0 0 1 .1-1.1zM185 189.1l.4-.1 .2 .4h-.8zM186.7 188.9h.3v.4h-.3zM186.7 189.9h.3v.4h-.3zM263.1 192.4a.73 .73 0 0 1 .9 .2v.3l-.3 .3 .5 .6h-.2l-.3-.4-.2-.2h-.2v.6h-.2zM263.3 192.6h.2a.26 .26 0 0 1 .3 .2 .26 .26 0 0 1-.2 .3h-.3zM264.5 192.9l.1-.1a.49 .49 0 0 1 .5 0 .49 .49 0 0 1 .2 .5h-.8a.42 .42 0 0 0 .3 .4 .42 .42 0 0 0 .4-.1 .47 .47 0 0 1-.4 .3 .47 .47 0 0 1-.4-.3z"/>
<path d="M264.6 193l.3-.1 .2 .3h-.6zM265.5 192.8h.2l.3 .9 .3-.9h.2l-.4 1h-.2zM267.1 192.8h.2v.3h-.2zM267.1 193.6h.2v.2h-.2z"/>
</g>
<text font-size="2.7" fill="#480000" x="178" y="190.3">Title:</text>
<g font-size="2" fill="#480000">
<text x="178" y="183.7">Sheet: Front courtyard area</text>
<text x="178" y="186.5">File: working.kicad_pcb</text>
<text x="178" y="193.9">Size: A4</text>
<text x="178" y="196.6">KiCad E.D.A. 7.0.6-7.0.6~ubuntu22.04.1 + KiBot v1.6.3</text>
<text x="200" y="193.9">Date: 2023-08-06_12-56-00</text>
<text x="263" y="196.6">Id: 4/6</text>
<text x="263" y="193.9">Rev:</text>
</g>
<g font-size="1.7" fill="#480000">
<text x="35" y="11.7">1</text>
<text x="85" y="11.7">2</text>
<text x="135" y="11.7">3</text>
<text x="185" y="11.7">4</text>
<text x="235" y="11.7">5</text>
<text x="285" y="11.7">6</text>
<text x="10.5" y="35.7">A</text>
<text x="285.5" y="35.7">A</text>
<text x="10.5" y="85.6">B</text>
<text x="285.5" y="85.6">B</text>
<text x="10.5" y="135.7">C</text>
<text x="285.5" y="135.7">C</text>
<text x="10.5" y="185.6">D</text>
<text x="285.5" y="185.6">D</text>
<text x="35" y="199.7">1</text>
<text x="85" y="199.7">2</text>
<text x="135" y="199.7">3</text>
<text x="185" y="199.7">4</text>
<text x="235" y="199.7">5</text>
<text x="285" y="199.7">6</text>
</g>
</svg>
